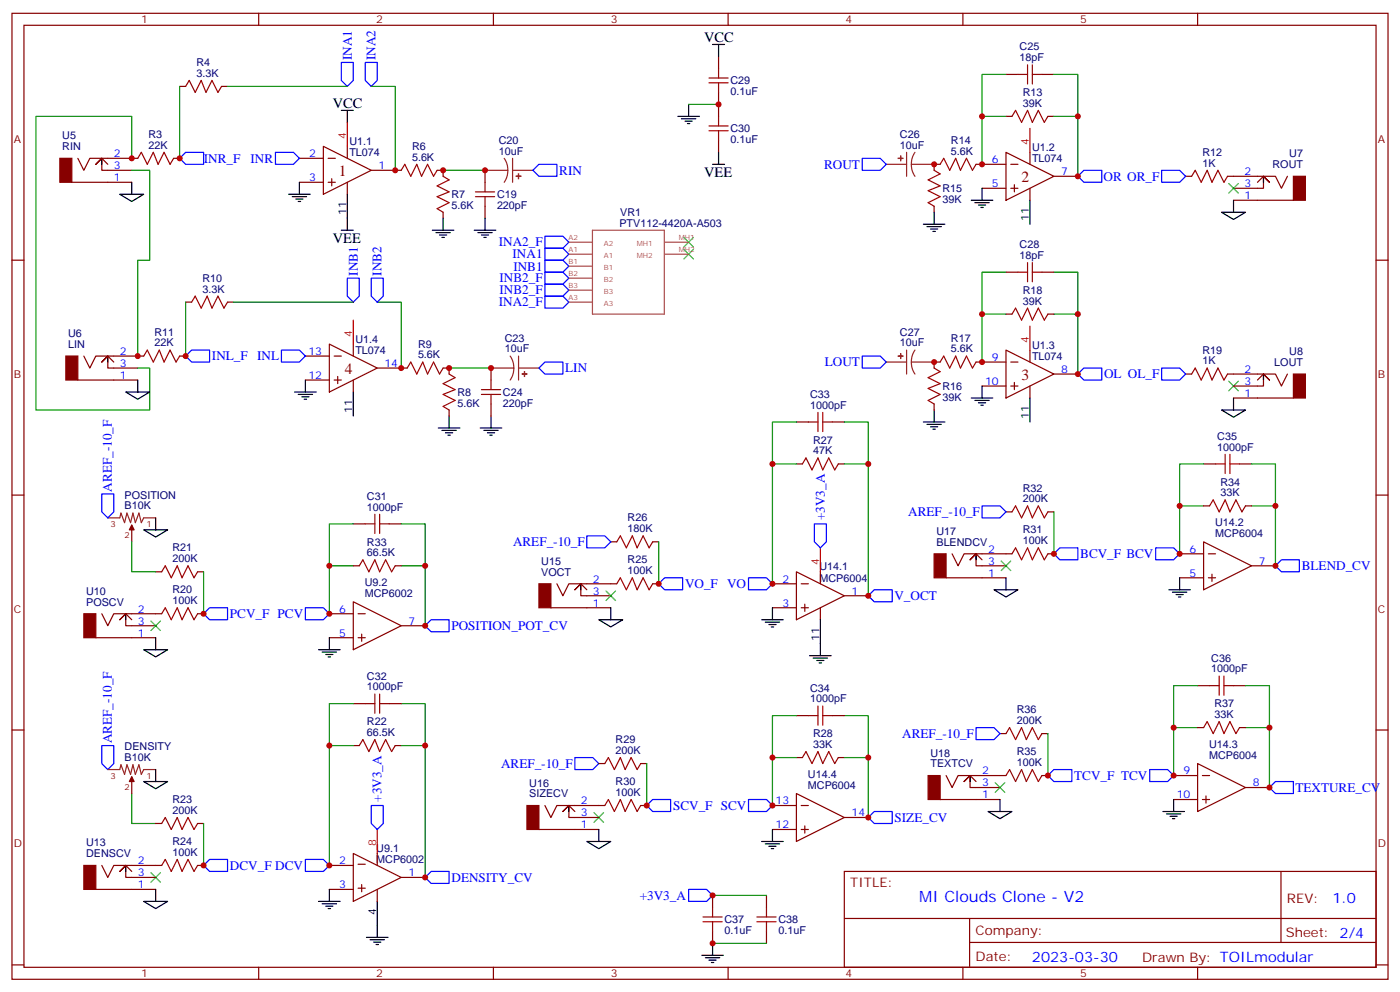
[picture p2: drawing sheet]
<svg xmlns="http://www.w3.org/2000/svg" width="412mm" height="292mm" viewBox="0 0 412 292" stroke-linecap="round" stroke-linejoin="round" font-family="sans-serif">
<g fill="none" stroke="#870000" stroke-width=".35">
<path d="M3.5 3.9h405.4v284.4h-405.4zM7.1 7.4h398.2v277.3h-398.2zM76.2 3.9v3.5M145.3 3.9v3.5M211.7 16.6v3.5M214.5 3.9v3.5M283.6 3.9v3.5M352.8 3.9v3.5M52.9 25.4h1.8M65.3 25.4h1.7M211.7 27.2v7.1M296.3 34.3h1.8"/>
<path d="M296.3 21.9h3.6M306.9 21.9h3.5M308.7 34.3h1.7M21.2 53.7h17.6M22.9 46.6l1.8 3.5 1.8-3.5h14.1M31.7 48.4l-1.7-1.8-1.8 1.8 1.8-1.8v3.5h8.8M51.2 46.6h1.7M88.2 46.6h7M88.2 53.7h7M95.2 43.1l14.2 7-14.2 7.1zM96.7 46.6h2.1M96.7 53.7h2.1"/>
<path d="M97.7 52.6v2.1M102.3 43.1v3.5M102.3 53.7v3.5M109.4 50.1h8.8M128.8 50.1h1.7v1.8M142.9 50.1v3.6M211.7 41.3v3.5M276.9 48.4h-1.7v1.7M287.5 48.4h8.8M289.3 55.4h7M296.3 44.8l14.1 7.1-14.1 7zM297.7 48.4h2.2"/>
<path d="M297.7 55.4h2.2M298.8 54.4v2.1M303.4 44.8v3.6M303.4 55.4v3.5M310.4 51.9h7.1M349.2 51.9h1.8M361.6 51.9h14.1l1.8 3.5 1.7-3.5M363.4 58.9h17.6M370.4 53.7l1.8-1.8 1.7 1.8-1.7-1.8v3.5h-8.8M3.5 76.6h3.6M130.5 62.5v1.7M142.9 60.7v3.5"/>
<path d="M275.2 60.7v1.8M405.3 76.6h3.6M54.7 88.9h1.7M67 88.9h1.8M296.3 80.1h3.6M296.3 92.5h1.8M306.9 80.1h3.5M308.7 92.5h1.7M22.9 111.9h17.7M24.7 104.8l1.8 3.5 1.7-3.5h14.1M33.5 106.6l-1.8-1.8-1.7 1.8 1.7-1.8v3.5h8.9M52.9 104.8h1.8"/>
<path d="M90 104.8h7M90 111.9h7M97 101.3l14.1 7-14.1 7.1zM98.4 104.8h2.1M98.4 111.9h2.1M99.5 110.8v2.1M104.1 101.3v3.5M104.1 111.9v3.5M111.1 108.3h8.8M130.5 108.3h1.8v1.8M144.6 108.3v3.6M144.6 118.9v3.5"/>
<path d="M275.2 118.9v1.8M276.9 106.6h-1.7v1.7M287.5 106.6h8.8M289.3 113.6h7M296.3 103l14.1 7.1-14.1 7.1zM297.7 106.6h2.2M297.7 113.6h2.2M298.8 112.6v2.1M303.4 103v3.6M303.4 113.6v3.6M310.4 110.1h7.1M349.2 110.1h1.8"/>
<path d="M361.6 110.1h14.1l1.8 3.5 1.7-3.5M363.4 117.2h17.6M370.4 111.9l1.8-1.8 1.7 1.8-1.7-1.8v3.5h-8.8M132.3 120.7v1.7M234.6 136.6h1.8M234.6 124.2h3.5M245.2 124.2h3.5M246.9 136.6h1.8M354.5 136.6h3.6M365.1 136.6h3.6M3.5 145.7h3.6M38.8 156v3.5"/>
<path d="M104.1 154.2h3.5M114.7 154.2h3.5M179.9 159.5h1.8M192.3 159.5h1.7M296.3 150.7h1.8M308.7 150.7h1.7M354.5 159.5l14.2 7-14.2 7.1zM354.5 148.9h1.8M366.9 148.9h1.8M405.3 145.7h3.6M45.9 168.3h1.7M58.2 168.3h1.8"/>
<path d="M104.1 177.1l14.1 7.1-14.1 7zM104.1 166.5h1.7M116.4 166.5h1.8M162.3 178.9h17.6M164 171.8l1.8 3.6 1.8-3.6h14.1M172.9 173.6l-1.8-1.8-1.8 1.8 1.8-1.8v3.6h8.8M192.3 171.8h1.7M227.5 171.8h7.1M227.5 178.9h7.1M234.6 168.3l14.1 7.1-14.1 7zM236 171.8h2.1M236 178.9h2.1"/>
<path d="M237.1 177.8v2.2M241.7 168.3v3.5M241.7 178.9v3.5M248.7 175.4h7.1M278.7 170.1h17.6M280.5 163l1.7 3.5 1.8-3.5h14.1M289.3 164.8l-1.8-1.8-1.7 1.8 1.7-1.8v3.5h8.8M308.7 163h1.7M347.5 163h7M347.5 170.1h7M356 163h2.1M356 170.1h2.1"/>
<path d="M357 169v2.1M368.7 166.5h7M28.2 187.7h17.7M30 180.7l1.7 3.5 1.8-3.5h14.1M38.8 182.4l-1.8-1.7-1.7 1.7 1.7-1.7v3.5h8.9M58.2 180.7h1.8M97 180.7h7.1M97 187.7h7.1M105.5 180.7h2.1M105.5 187.7h2.1M106.5 186.7v2.1M118.2 184.2h7"/>
<path d="M3.5 214.9h3.6M104.1 219.5h1.7M104.1 207.1h3.5M114.7 207.1h3.5M116.4 219.5h1.8M234.6 210.6h3.5M245.2 210.6h3.5M294.6 215.9h1.7M306.9 215.9h1.8M352.8 214.2h1.7M352.8 201.8h3.5M363.4 201.8h3.5"/>
<path d="M365.1 214.2h1.8M405.3 214.9h3.6M38.8 230v3.6M160.5 237.1l1.8 3.5 1.7-3.5h14.2M169.3 238.9l-1.7-1.8-1.8 1.8 1.8-1.8v3.5h8.8M176.4 224.8h1.8M188.7 237.1h1.8M188.7 224.8h1.8M227.5 237.1h7.1M234.6 233.6l14.1 7-14.1 7.1zM234.6 223h1.8M236 237.1h2.1"/>
<path d="M246.9 223h1.8M276.9 235.3h17.7M278.7 228.3l1.8 3.5 1.7-3.5h14.1M287.5 230l-1.7-1.7-1.8 1.7 1.8-1.7v3.5h8.8M306.9 228.3h1.8M345.7 228.3h7.1M345.7 235.3h7.1M352.8 224.8l14.1 7-14.1 7.1zM354.2 228.3h2.1M354.2 235.3h2.1M355.2 234.3v2.1M366.9 231.8h7"/>
<path d="M30 254.7l1.7 3.6 1.8-3.6h14.1M38.8 256.5l-1.8-1.8-1.7 1.8 1.7-1.8v3.6h8.9M45.9 242.4h1.7M58.2 254.7h1.8M58.2 242.4h1.8M97 254.7h7.1M104.1 251.2l14.1 7.1-14.1 7zM105.5 254.4h2.1M111.1 251.2v3.5M118.2 258.3h7M158.7 244.2h17.7M227.5 244.2h7.1"/>
<path d="M236 244.2h2.1M237.1 243.1v2.1M248.7 256.5h156.6v28.2h-156.6zM248.7 240.6h7.1M377.3 256.5v20.9M28.2 261.8h17.7M97 261.8h7.1M105.5 261.4h2.1M106.5 260.4v2.1M111.1 261.8v3.5M209.9 263.6v3.5M209.9 274.1v3.6"/>
<path d="M225.8 263.6v3.5M225.8 274.1v3.6M248.7 270.4h156.5M285.6 277.4h119.6M285.6 270.4v14.1M3.5 284h3.6M76.2 284.7v3.6M145.3 284.7v3.6M214.5 284.7v3.6M283.6 284.7v3.6M352.8 284.7v3.6M405.3 284h3.6"/>
</g>
<path d="M102.3 36v7.1M303.4 37.8v7M104.1 94.2v7.1M303.4 96v7M241.7 161.3v7M111.1 244.2v7" fill="none" stroke="#f00" stroke-width=".35"/>
<g fill="none" stroke="#000" stroke-width=".35">
<path d="M209.9 13.1h3.5M211.7 13.1v3.5M100.5 32.5h3.6M102.3 32.5v3.5M199.7 34.3h6.3M200.7 35h4.3M201.8 35.7h2.1M202.5 36.4h.7M202.8 30.7v3.6M30 46.6v1.8M35.3 57.2h7l-3.5 2.1zM38.8 53.7v3.5"/>
<path d="M85 57.2h6.4M86.1 57.9h4.2M87.1 58.6h2.2M87.8 59.3h.7M88.2 53.7v3.5M102.3 57.2v10.6M209.9 48.4h3.5M211.7 44.8v3.6M286.1 58.9h6.4M287.2 59.7h4.2M289.3 55.4v3.5M303.4 58.9v7.1"/>
<path d="M363.4 58.9v3.6M372.2 51.9v1.8M100.5 67.8h3.6M127.4 67.8h6.3M128.4 68.5h4.2M129.5 69.2h2.1M130.2 69.9h.7M130.5 64.2v3.6M139.7 67.8h6.3M140.8 68.5h4.2M141.8 69.2h2.1M142.5 69.9h.7"/>
<path d="M142.9 64.2v3.6M272 66h6.3M273 66.7h4.3M274.1 67.4h2.1M274.8 68.1h.7M275.2 62.5v3.5M288.2 60.4h2.1M288.9 61.1h.7M359.8 62.5h7.1l-3.5 2.1zM31.7 104.8v1.8M37 115.4h7.1l-3.5 2.1zM40.6 111.9v3.5"/>
<path d="M86.8 115.4h6.3M87.8 116.1h4.3M88.9 116.8h2.1M89.6 117.5h.7M90 111.9v3.5M104.1 115.4v7M286.1 117.2h6.4M287.2 117.9h4.2M288.2 118.6h2.1M288.9 119.3h.7M289.3 113.6v3.6M303.4 117.2v7"/>
<path d="M363.4 117.2v3.5M372.2 110.1v1.8M129.1 126h6.4M130.2 126.7h4.2M131.2 127.4h2.1M131.9 128.1h.7M132.3 122.4v3.6M141.5 126h6.3M142.5 126.7h4.3M143.6 127.4h2.1M144.3 128.1h.7M144.6 122.4v3.6"/>
<path d="M272 124.2h6.3M273 124.9h4.3M274.1 125.6h2.1M274.8 126.3h.7M275.2 120.7v3.5M359.8 120.7h7.1l-3.5 2.1zM42.3 156h7.1l-3.5 2.1zM45.9 152.4v3.6M171.1 171.8v1.8M179.9 178.9v3.5M227.5 178.9v3.5M287.5 163v1.8"/>
<path d="M292.8 173.6h7.1l-3.6 2.1zM296.3 170.1v3.5M344.3 173.6h6.4M345.4 174.3h4.2M346.4 175h2.1M347.1 175.7h.7M347.5 170.1v3.5M37 180.7v1.7M42.3 191.2h7.1l-3.5 2.2zM45.9 187.7v3.5M93.8 191.2h6.4M94.9 191.9h4.2"/>
<path d="M96 192.7h2.1M96.7 193.4h.7M97 187.7v3.5M176.4 182.4h7l-3.5 2.1zM224.4 182.4h6.3M225.4 183.1h4.3M226.5 183.8h2.1M227.2 184.5h.7M238.5 193h6.3M239.5 193.7h4.3M240.6 194.4h2.1M241.3 195.1h.7"/>
<path d="M241.7 182.4v10.6M42.3 230h7.1l-3.5 2.2zM45.9 226.5v3.5M167.6 237.1v1.8M285.8 228.3v1.7M291 238.9h7.1l-3.5 2.1zM294.6 235.3v3.6M342.5 238.9h6.4M343.6 239.6h4.2M345.7 235.3v3.6M37 254.7v1.8M172.9 247.7h7l-3.5 2.1z"/>
<path d="M176.4 244.2v3.5M224.4 247.7h6.3M225.4 248.4h4.3M226.5 249.1h2.1M227.2 249.8h.7M227.5 244.2v3.5M344.7 240.3h2.1M345.4 241h.7M42.3 265.3h7.1l-3.5 2.1zM45.9 261.8v3.5M93.8 265.3h6.4M94.9 266h4.2"/>
<path d="M96 266.7h2.1M96.7 267.4h.7M97 261.8v3.5M107.9 275.9h6.4M109 276.6h4.2M110.1 277.3h2.1M110.8 278h.7M111.1 265.3v10.6M209.9 277.7v3.5M206.7 281.2h6.4M207.8 281.9h4.2M208.8 282.6h2.2"/>
<path d="M209.5 283.3h.8"/>
</g>
<g fill="#870000" stroke="#870000" stroke-width=".35">
<path d="M17.6 46.6h3.6v7.1h-3.6z"/>
<path d="M19.4 104.8h3.5v7.1h-3.5z"/>
<path d="M381 51.9h3.5v7h-3.5z"/>
<path d="M381 110.1h3.5v7.1h-3.5z"/>
<path d="M24.7 180.7h3.5v7h-3.5z"/>
<path d="M38.8 154.6l.7 1.4h-1.4z"/>
<path d="M38.8 228.6l.7 1.4h-1.4z"/>
<path d="M24.7 254.7h3.5v7.1h-3.5z"/>
<path d="M158.7 171.8h3.6v7.1h-3.6z"/>
<path d="M155.2 237.1h3.5v7.1h-3.5z"/>
<path d="M275.2 163h3.5v7.1h-3.5z"/>
<path d="M273.4 228.3h3.5v7h-3.5z"/>
</g>
<g fill="none" stroke="#a10000" stroke-width=".35">
<path d="M302.7 19.1v5.6M304.1 19.1v5.6M54.7 25.4l1-1.7 1.8 3.5 1.8-3.5 1.4 3.5 1.7-3.5 1.8 3.5 1.1-1.8M208.8 24.4h5.7M208.8 23h5.7M208.8 38.5h5.7M208.8 37.1h5.7M211.7 20.1v2.9M211.7 24.4v2.8M211.7 34.3v2.8M211.7 38.5v2.8M298.1 34.3l1.1-1.8 1.7 3.5 1.8-3.5 1.4 3.5 1.8-3.5 1.7 3.5 1.1-1.7"/>
<path d="M299.9 21.9h2.8M304.1 21.9h2.8M40.6 46.6l1-1.8 1.8 3.6 1.8-3.6 1.4 3.6 1.7-3.6 1.8 3.6 1.1-1.8M118.2 50.1l1-1.7 1.8 3.5 1.8-3.5 1.4 3.5 1.7-3.5 1.8 3.5 1.1-1.8M130.5 51.9l1.8 1.1-3.5 1.7 3.5 1.8-3.5 1.4 3.5 1.8-3.5 1.7 1.7 1.1M140.1 56.5h5.6M140.1 57.9h5.6M142.9 53.7v2.8M142.9 57.9v2.8M275.2 50.1l1.7 1.1-3.5 1.8 3.5 1.7-3.5 1.4 3.5 1.8-3.5 1.8 1.8 1M276.9 48.4l1.1-1.8 1.8 3.5 1.7-3.5 1.4 3.5 1.8-3.5 1.8 3.5 1-1.7M351 51.9l1.1-1.8 1.7 3.6 1.8-3.6 1.4 3.6 1.8-3.6 1.7 3.6 1.1-1.8"/>
<path d="M302.7 77.3v5.6M304.1 77.3v5.6M56.4 88.9l1.1-1.7 1.8 3.5 1.7-3.5 1.4 3.5 1.8-3.5 1.8 3.5 1-1.8M298.1 92.5l1.1-1.8 1.7 3.5 1.8-3.5 1.4 3.5 1.8-3.5 1.7 3.5 1.1-1.7M299.9 80.1h2.8M304.1 80.1h2.8M42.3 104.8l1.1-1.8 1.8 3.6 1.7-3.6 1.4 3.6 1.8-3.6 1.8 3.6 1-1.8M119.9 108.3l1.1-1.7 1.8 3.5 1.7-3.5 1.4 3.5 1.8-3.5 1.8 3.5 1-1.8M132.3 110.1l1.8 1.1-3.6 1.7 3.6 1.8-3.6 1.4 3.6 1.8-3.6 1.7 1.8 1.1M141.8 114.7h5.7M141.8 116.1h5.7M144.6 111.9v2.8"/>
<path d="M144.6 116.1v2.8M275.2 108.3l1.7 1.1-3.5 1.8 3.5 1.7-3.5 1.4 3.5 1.8-3.5 1.8 1.8 1M276.9 106.6l1.1-1.8 1.8 3.5 1.7-3.5 1.4 3.5 1.8-3.5 1.8 3.5 1-1.7M351 110.1l1.1-1.8 1.7 3.6 1.8-3.6 1.4 3.6 1.8-3.6 1.7 3.6 1.1-1.8M236.4 136.6l1-1.8 1.8 3.5 1.7-3.5 1.5 3.5 1.7-3.5 1.8 3.5 1-1.7M238.1 124.2h2.8M240.9 121.4v5.6M242.4 124.2h2.8M242.4 121.4v5.6M358.1 136.6h2.8M360.9 133.7v5.7M362.3 136.6h2.8"/>
<path d="M362.3 133.7v5.7M107.6 154.2h2.8M110.4 151.4v5.6M111.8 154.2h2.9M111.8 151.4v5.6M181.7 159.5l1-1.8 1.8 3.6 1.8-3.6 1.4 3.6 1.7-3.6 1.8 3.6 1.1-1.8M298.1 150.7l1.1-1.8 1.7 3.5 1.8-3.5 1.4 3.5 1.8-3.5 1.7 3.5 1.1-1.7M356.3 148.9l1.1-1.8 1.7 3.6 1.8-3.6 1.4 3.6 1.8-3.6 1.7 3.6 1.1-1.8M47.6 168.3l1.1-1.8 1.7 3.6 1.8-3.6 1.4 3.6 1.8-3.6 1.7 3.6 1.1-1.8M105.8 166.5l1.1-1.7 1.8 3.5 1.7-3.5 1.4 3.5 1.8-3.5 1.8 3.5 1-1.8M181.7 171.8l1-1.7 1.8 3.5 1.8-3.5 1.4 3.5 1.7-3.5 1.8 3.5 1.1-1.8M298.1 163l1.1-1.7 1.7 3.5 1.8-3.5 1.4 3.5 1.8-3.5 1.7 3.5 1.1-1.8"/>
<path d="M47.6 180.7l1.1-1.8 1.7 3.5 1.8-3.5 1.4 3.5 1.8-3.5 1.7 3.5 1.1-1.7M359.1 199v5.6M360.5 199v5.6M105.8 219.5l1.1-1.8 1.8 3.5 1.7-3.5 1.4 3.5 1.8-3.5 1.8 3.5 1-1.7M107.6 207.1h2.8M110.4 204.3v5.6M111.8 204.3v5.6M111.8 207.1h2.9M238.1 210.6h2.8M240.9 207.8v5.7M242.4 207.8v5.7M242.4 210.6h2.8"/>
<path d="M296.3 215.9l1.1-1.7 1.8 3.5 1.7-3.5 1.4 3.5 1.8-3.5 1.8 3.5 1-1.8M354.5 214.2l1.1-1.8 1.8 3.5 1.7-3.5 1.4 3.5 1.8-3.5 1.8 3.5 1-1.7M356.3 201.8h2.8M360.5 201.8h2.9M178.2 224.8l1-1.8 1.8 3.5 1.7-3.5 1.4 3.5 1.8-3.5 1.8 3.5 1-1.7M178.2 237.1l1-1.8 1.8 3.6 1.7-3.6 1.4 3.6 1.8-3.6 1.8 3.6 1-1.8M236.4 223l1-1.8 1.8 3.6 1.7-3.6 1.5 3.6 1.7-3.6 1.8 3.6 1-1.8M296.3 228.3l1.1-1.8 1.8 3.5 1.7-3.5 1.4 3.5 1.8-3.5 1.8 3.5 1-1.7M47.6 242.4l1.1-1.8 1.7 3.6 1.8-3.6 1.4 3.6 1.8-3.6 1.7 3.6 1.1-1.8M47.6 254.7l1.1-1.7 1.7 3.5 1.8-3.5 1.4 3.5 1.8-3.5 1.7 3.5 1.1-1.8M207.1 271.3h5.6M207.1 269.9h5.6"/>
<path d="M209.9 267.1v2.8M209.9 271.3v2.8M223 271.3h5.6M223 269.9h5.6M225.8 267.1v2.8M225.8 271.3v2.8"/>
</g>
<g fill="none" stroke="#00f" stroke-width=".35">
<path d="M100.5 18.4h3.6v5.3l-1.8 1.7-1.8-1.7zM107.6 18.4h3.5v5.3l-1.7 1.7-1.8-1.7zM52.9 46.6l1.8-1.8h5.3v3.6h-5.3zM81.1 44.8h5.3l1.8 1.8-1.8 1.8h-5.3zM157 50.1l1.7-1.7h5.3v3.5h-5.3zM254 46.6h5.3l1.8 1.8-1.8 1.7h-5.3zM317.5 51.9l1.8-1.8h5.3v3.6h-5.3zM342.2 50.1h5.3l1.7 1.8-1.7 1.8h-5.3zM160.5 69.5h5.3l1.8 1.8-1.8 1.8h-5.3zM160.5 73.1h5.3l1.8 1.7-1.8 1.8h-5.3zM160.5 76.6h5.3l1.8 1.8-1.8 1.7h-5.3zM102.3 81.9h3.5v5.3l-1.7 1.7-1.8-1.7z"/>
<path d="M109.4 81.9h3.5v5.3l-1.8 1.7-1.7-1.7zM160.5 87.2h5.3l1.8 1.7-1.8 1.8h-5.3zM160.5 80.1h5.3l1.8 1.8-1.8 1.7h-5.3zM160.5 83.6h5.3l1.8 1.8-1.8 1.8h-5.3zM54.7 104.8l1.7-1.8h5.3v3.6h-5.3zM82.9 103h5.3l1.8 1.8-1.8 1.8h-5.3zM158.7 108.3l1.8-1.7h5.3v3.5h-5.3zM254 104.8h5.3l1.8 1.8-1.8 1.7h-5.3zM317.5 110.1l1.8-1.8h5.3v3.6h-5.3zM342.2 108.3h5.3l1.7 1.8-1.7 1.8h-5.3zM30 145.4h3.5v5.3l-1.8 1.7-1.7-1.7zM172.9 157.7h5.3l1.7 1.8-1.7 1.8h-5.3z"/>
<path d="M239.9 154.2h3.5v5.3l-1.7 1.8-1.8-1.8zM289.3 148.9h5.3l1.7 1.8-1.7 1.7h-5.3zM90 178.9h5.2l1.8 1.8-1.8 1.7h-5.2zM194 171.8l1.8-1.7h5.3v3.5h-5.3zM220.5 170.1h5.3l1.7 1.7-1.7 1.8h-5.3zM255.8 175.4l1.7-1.8h5.3v3.5h-5.3zM310.4 163l1.8-1.7h5.3v3.5h-5.3zM340.4 161.3h5.3l1.8 1.7-1.8 1.8h-5.3zM375.7 166.5l1.8-1.7h5.3v3.5h-5.3zM60 180.7l1.7-1.8h5.3v3.5h-5.3zM125.2 184.2l1.8-1.8h5.3v3.5h-5.3zM30 219.5h3.5v5.3l-1.8 1.7-1.7-1.7z"/>
<path d="M287.5 214.2h5.3l1.8 1.7-1.8 1.8h-5.3zM109.4 237.1h3.5v5.3l-1.8 1.8-1.7-1.8zM169.3 223h5.3l1.8 1.8-1.8 1.7h-5.3zM190.5 237.1l1.8-1.8h5.3v3.6h-5.3zM220.5 235.3h5.3l1.7 1.8-1.7 1.8h-5.3zM308.7 228.3l1.7-1.8h5.3v3.5h-5.3zM338.7 226.5h5.3l1.7 1.8-1.7 1.7h-5.3zM373.9 231.8l1.8-1.8h5.3v3.6h-5.3zM60 254.7l1.7-1.7h5.3v3.5h-5.3zM90 253h5.2l1.8 1.7-1.8 1.8h-5.2zM125.2 258.3l1.8-1.8h5.3v3.5h-5.3zM255.8 240.6l1.7-1.7h5.3v3.5h-5.3z"/>
<path d="M202.8 261.8h5.3l1.8 1.8-1.8 1.7h-5.3z"/>
</g>
<g fill="none" stroke="#3c3" stroke-width=".35">
<path d="M361.9 54l2.9 2.8M364.8 54l-2.9 2.8M201.4 69.9l2.9 2.8M201.4 73.4l2.9 2.8M204.3 69.9l-2.9 2.8M204.3 73.4l-2.9 2.8M361.9 112.2l2.9 2.8M364.8 112.2l-2.9 2.8M178.5 174l2.8 2.8M181.3 174l-2.8 2.8M294.9 165.1l2.8 2.9M297.7 165.1l-2.8 2.9"/>
<path d="M44.4 182.8l2.9 2.8M47.3 182.8l-2.9 2.8M175 239.2l2.8 2.8M177.8 239.2l-2.8 2.8M293.2 230.4l2.8 2.8M296 230.4l-2.8 2.8M44.4 256.9l2.9 2.8M47.3 256.9l-2.9 2.8"/>
</g>
<g fill="none" stroke="#008700" stroke-width=".35">
<path d="M52.9 25.4v21.2M67 25.4h35.3M109.4 25.4h7v24.7M202.8 30.7h8.9M289.3 34.3h7M296.3 21.9h-7v26.5M310.4 21.9h7.1v30M310.4 34.3h7.1M38.8 50.1h5.3v26.5h-3.5v28.2M38.8 46.6v-12.3h-28.2v86.4h33.5v-12.4h-3.5M130.5 50.1h12.4M54.7 88.9v15.9"/>
<path d="M68.8 88.9h35.3M111.1 88.9h7.1v19.4M289.3 92.5h7M296.3 80.1h-7v26.5M310.4 80.1h7.1v30M310.4 92.5h7.1M132.3 108.3h12.3M227.5 136.6h7.1M234.6 124.2h-7.1v47.6M248.7 124.2h7.1v51.2M248.7 136.6h7.1M354.5 136.6h-7v26.4"/>
<path d="M368.7 136.6h7v29.9M38.8 159.5v8.8h7.1M104.1 154.2h-7.1v26.5M118.2 154.2h7v30M194 159.5v12.3M310.4 150.7v12.3M347.5 148.9h7M368.7 148.9h7M60 168.3v12.4M97 166.5h7.1M118.2 166.5h7M97 219.5h7.1"/>
<path d="M104.1 207.1h-7.1v47.6M118.2 207.1h7v51.2M118.2 219.5h7M234.6 210.6h-7.1v26.5M248.7 210.6h7.1v30M308.7 215.9v12.4M345.7 214.2h7.1M352.8 201.8h-7.1v26.5M366.9 201.8h7v30M366.9 214.2h7M38.8 233.6v8.8h7.1M190.5 224.8v12.3"/>
<path d="M227.5 223h7.1M248.7 223h7.1M60 242.4v12.3M209.9 277.7h15.9M209.9 263.6h15.9"/>
</g>
<g fill="none" stroke="#8c2424" stroke-width=".35">
<path d="M142.9 50.1h6.7M148.5 46.6l.8 1.7 .3 1.8M149.6 50.1l-.3 1.9-.8 1.7M151 50.1h6M151 46.6v7.1M261.1 48.4h6M267.1 44.8v7.1M268.5 48.4l.2 1.8 .8 1.7M268.5 48.4h6.7M269.5 44.8l-.8 1.7-.2 1.9M144.6 108.3h6.7M150.3 104.8l.8 1.7 .2 1.8"/>
<path d="M151.3 108.3l-.2 1.9-.8 1.7M152.8 108.3h5.9M152.8 104.8v7.1M261.1 106.6h6M267.1 103v7.1M268.5 106.6l.2 1.8 .8 1.7M268.5 106.6h6.7M269.5 103l-.8 1.7-.2 1.9M31.7 152.4h3.6l.3-1.4 1.1 2.8 .7-2.8 1.1 2.8 .7-2.8 .7 2.8 1-2.8 .7 2.8 .7-1.4h3.6M38.8 154.6v1.4M31.7 226.5h3.6l.3-1.4 1.1 2.8 .7-2.8 1.1 2.8 .7-2.8 .7 2.8 1-2.8 .7 2.8 .7-1.4h3.6M38.8 228.6v1.4"/>
</g>
<g fill="#8c2424" stroke="#8c2424" stroke-width=".35">
<path d="M152.7 51.2l.1 1.4z"/>
<path d="M152 51.9h1.5z"/>
<path d="M154.5 109.4v1.4z"/>
<path d="M153.8 110.1h1.4z"/>
<path d="M265.3 45.9v1.4z"/>
<path d="M264.6 46.6h1.4z"/>
<path d="M265.3 104.1v1.4z"/>
<path d="M264.6 104.8h1.4z"/>
</g>
<path d="M167.6 74.8h6.9M167.6 71.3h6.9M167.6 78.4h6.9M174.5 67.8h21.2v24.7h-21.2zM195.9 74.8h6.9M195.9 71.3h6.9M167.6 88.9h6.9M167.6 81.9h6.9M167.6 85.4h6.9" fill="none" stroke="#a64a4a" stroke-width=".35"/>
<g fill="#c00">
<circle cx="116.4" cy="50.1" r=".88"/>
<circle cx="130.5" cy="50.1" r=".88"/>
<circle cx="142.9" cy="50.1" r=".88"/>
<circle cx="144.6" cy="108.3" r=".88"/>
<circle cx="132.3" cy="108.3" r=".88"/>
<circle cx="118.2" cy="108.3" r=".88"/>
<circle cx="40.6" cy="104.8" r=".88"/>
<circle cx="38.8" cy="46.6" r=".88"/>
<circle cx="289.3" cy="34.3" r=".88"/>
<circle cx="289.3" cy="48.4" r=".88"/>
<circle cx="275.2" cy="48.4" r=".88"/>
<circle cx="275.2" cy="106.6" r=".88"/>
<circle cx="289.3" cy="92.5" r=".88"/>
<circle cx="289.3" cy="106.6" r=".88"/>
<circle cx="211.7" cy="30.7" r=".88"/>
<circle cx="125.2" cy="166.5" r=".88"/>
<circle cx="125.2" cy="184.2" r=".88"/>
<circle cx="125.2" cy="258.3" r=".88"/>
<circle cx="125.2" cy="219.5" r=".88"/>
<circle cx="255.8" cy="136.6" r=".88"/>
<circle cx="255.8" cy="175.4" r=".88"/>
<circle cx="255.8" cy="240.6" r=".88"/>
<circle cx="255.8" cy="223" r=".88"/>
<circle cx="375.7" cy="148.9" r=".88"/>
<circle cx="375.7" cy="166.5" r=".88"/>
<circle cx="373.9" cy="214.2" r=".88"/>
<circle cx="373.9" cy="231.8" r=".88"/>
<circle cx="209.9" cy="277.7" r=".88"/>
<circle cx="209.9" cy="263.6" r=".88"/>
<circle cx="52.9" cy="46.6" r=".88"/>
<circle cx="54.7" cy="104.8" r=".88"/>
<circle cx="317.5" cy="92.5" r=".88"/>
<circle cx="317.5" cy="34.3" r=".88"/>
<circle cx="317.5" cy="51.9" r=".88"/>
<circle cx="317.5" cy="110.1" r=".88"/>
<circle cx="97" cy="166.5" r=".88"/>
<circle cx="97" cy="219.5" r=".88"/>
<circle cx="60" cy="180.7" r=".88"/>
<circle cx="97" cy="180.7" r=".88"/>
<circle cx="60" cy="254.7" r=".88"/>
<circle cx="97" cy="254.7" r=".88"/>
<circle cx="227.5" cy="136.6" r=".88"/>
<circle cx="227.5" cy="223" r=".88"/>
<circle cx="194" cy="171.8" r=".88"/>
<circle cx="227.5" cy="171.8" r=".88"/>
<circle cx="190.5" cy="237.1" r=".88"/>
<circle cx="227.5" cy="237.1" r=".88"/>
<circle cx="347.5" cy="148.9" r=".88"/>
<circle cx="345.7" cy="214.2" r=".88"/>
<circle cx="310.4" cy="163" r=".88"/>
<circle cx="347.5" cy="163" r=".88"/>
<circle cx="345.7" cy="228.3" r=".88"/>
<circle cx="308.7" cy="228.3" r=".88"/>
</g>
<g font-size="4.6" fill="#800">
<text x="99.8" y="51.9">1</text>
<text x="300.9" y="53.7">2</text>
<text x="101.6" y="110.1">4</text>
<text x="300.9" y="111.9">3</text>
</g>
<text font-size="4.6" fill="#00f" x="270.8" y="265.5">MI Clouds Clone - V2</text>
<g font-size="4.2">
<text x="207.4" y="12.4">VCC</text>
<text x="98.1" y="31.8">VCC</text>
<text x="207.4" y="52.2">VEE</text>
<text x="98.1" y="71.6">VEE</text>
</g>
<g font-size="4.2" fill="#00f">
<text x="392.5" y="265.8">1.0</text>
<text x="304" y="283.1">2023-03-30</text>
</g>
<g font-size="3.9" fill="#00f">
<text x="103.6" y="17.7" transform="rotate(-90 103.6 17.7)">INA1</text>
<text x="110.7" y="17.7" transform="rotate(-90 110.7 17.7)">INA2</text>
<text x="60" y="47.9">INR_F</text>
<text x="73.8" y="47.8">INR</text>
<text x="164.7" y="51.4">RIN</text>
<text x="242.8" y="49.6">ROUT</text>
<text x="325.1" y="53.2">OR OR_F</text>
<text x="146.9" y="72.6">INA2_F</text>
<text x="151" y="76.1">INA1</text>
<text x="105.4" y="81.2" transform="rotate(-90 105.4 81.2)">INB1</text>
<text x="112.4" y="81.2" transform="rotate(-90 112.4 81.2)">INB2</text>
<text x="147.2" y="83.1">INB2_F</text>
<text x="151.2" y="79.6">INB1</text>
<text x="147.2" y="86.6">INB2_F</text>
<text x="146.9" y="90.2">INA2_F</text>
<text x="62.4" y="106.1">INL_F</text>
<text x="75.8" y="106">INL</text>
<text x="243" y="107.8">LOUT</text>
<text x="166.5" y="109.6">LIN</text>
<text x="325.2" y="111.4">OL OL_F</text>
<text x="33" y="144.7" transform="rotate(-90 33 144.7)">AREF_-10_F</text>
<text x="242.9" y="153.1" transform="rotate(-90 242.9 153.1)">+3V3_A</text>
<text x="267.5" y="151.9">AREF_-10_F</text>
<text x="151.1" y="160.8">AREF_-10_F</text>
<text x="318.2" y="164.3">BCV_F BCV</text>
<text x="383.5" y="167.8">BLEND_CV</text>
<text x="201.8" y="173.2">VO_F VO</text>
<text x="263.5" y="176.7">V_OCT</text>
<text x="67.7" y="182">PCV_F PCV</text>
<text x="133" y="185.5">POSITION_POT_CV</text>
<text x="33" y="218.8" transform="rotate(-90 33 218.8)">AREF_-10_F</text>
<text x="265.8" y="217.2">AREF_-10_F</text>
<text x="147.6" y="226">AREF_-10_F</text>
<text x="316.4" y="229.5">TCV_F TCV</text>
<text x="381.6" y="233.2">TEXTURE_CV</text>
<text x="112.4" y="236" transform="rotate(-90 112.4 236)">+3V3_A</text>
<text x="198.3" y="238.4">SCV_F SCV</text>
<text x="263.5" y="241.9">SIZE_CV</text>
<text x="67.7" y="256.1">DCV_F DCV</text>
<text x="133" y="259.5">DENSITY_CV</text>
<text x="188.5" y="264.9">+3V3_A</text>
</g>
<g font-size="3.9" fill="#800">
<text x="250.5" y="261.1">TITLE:</text>
<text x="379.1" y="265.8">REV:</text>
<text x="287.4" y="275.3">Company:</text>
<text x="378.7" y="275.9">Sheet: 2/4</text>
<text x="287.4" y="283">Date:</text>
<text x="336.4" y="283.1">Drawn By: TOILmodular</text>
</g>
<g font-size="3.2" fill="#800">
<text x="41.6" y="6.9">1</text>
<text x="110.8" y="6.9">2</text>
<text x="179.9" y="6.9">3</text>
<text x="249.1" y="6.9">4</text>
<text x="318.2" y="6.9">5</text>
<text x="4.1" y="42">A</text>
<text x="405.9" y="42">A</text>
<text x="4.1" y="111.2">B</text>
<text x="405.9" y="111.2">B</text>
<text x="4.1" y="180.3">C</text>
<text x="405.9" y="180.3">C</text>
<text x="4.1" y="249.4">D</text>
<text x="405.9" y="249.4">D</text>
<text x="41.6" y="287.7">1</text>
<text x="110.8" y="287.7">2</text>
<text x="179.9" y="287.7">3</text>
<text x="249.1" y="287.7">4</text>
<text x="318.2" y="287.7">5</text>
</g>
<g font-size="3.2" fill="#000080">
<text x="300.3" y="14.9">C25</text>
<text x="57.9" y="22.6">3.3K</text>
<text x="57.9" y="19.4">R4</text>
<text x="300.3" y="18">18pF</text>
<text x="215.2" y="28">0.1uF</text>
<text x="215.2" y="24.8">C29</text>
<text x="301.3" y="28.3">R13</text>
<text x="301.3" y="31.4">39K</text>
<text x="18.3" y="41">U5</text>
<text x="43.8" y="40.6">R3</text>
<text x="215.2" y="39">C30</text>
<text x="265.1" y="40.6">C26</text>
<text x="18.3" y="44.2">RIN</text>
<text x="43.8" y="43.8">22K</text>
<text x="102.9" y="46">TL074</text>
<text x="102.9" y="42.7">U1.1</text>
<text x="121.4" y="47.3">5.6K</text>
<text x="121.4" y="44.1">R6</text>
<text x="146.9" y="45.5">10uF</text>
<text x="146.9" y="42.4">C20</text>
<text x="215.2" y="42.1">0.1uF</text>
<text x="265.1" y="43.8">10uF</text>
<text x="280.1" y="45.5">5.6K</text>
<text x="280.1" y="42.4">R14</text>
<text x="304" y="47.8">TL074</text>
<text x="304" y="44.4">U1.2</text>
<text x="354.2" y="45.9">R12</text>
<text x="379.8" y="46.3">U7</text>
<text x="354.2" y="49.1">1K</text>
<text x="374.8" y="49.5">ROUT</text>
<text x="133" y="58.3">R7</text>
<text x="146.4" y="58.3">C19</text>
<text x="277.6" y="59.7">39K</text>
<text x="277.6" y="56.6">R15</text>
<text x="133" y="61.5">5.6K</text>
<text x="146.4" y="61.5">220pF</text>
<text x="182.7" y="63.5">VR1</text>
<text x="182.5" y="66.7">PTV112-4420A-A503</text>
<text x="300.3" y="76.2">18pF</text>
<text x="300.3" y="73.1">C28</text>
<text x="59.6" y="82.9">R10</text>
<text x="59.6" y="86.1">3.3K</text>
<text x="301.3" y="89.6">39K</text>
<text x="301.3" y="86.5">R18</text>
<text x="20.1" y="99.2">U6</text>
<text x="45.5" y="102">22K</text>
<text x="45.5" y="98.8">R11</text>
<text x="104.7" y="100.9">U1.4</text>
<text x="148.7" y="100.6">C23</text>
<text x="265.1" y="102">10uF</text>
<text x="265.1" y="98.8">C27</text>
<text x="280.1" y="100.6">R17</text>
<text x="20.1" y="102.4">LIN</text>
<text x="104.7" y="104.2">TL074</text>
<text x="123.1" y="105.5">5.6K</text>
<text x="123.1" y="102.3">R9</text>
<text x="148.7" y="103.8">10uF</text>
<text x="280.1" y="103.8">5.6K</text>
<text x="304" y="106">TL074</text>
<text x="304" y="102.6">U1.3</text>
<text x="354.2" y="107.3">1K</text>
<text x="354.2" y="104.1">R19</text>
<text x="375.4" y="107.7">LOUT</text>
<text x="379.8" y="104.5">U8</text>
<text x="134.8" y="119.7">5.6K</text>
<text x="134.8" y="116.5">R8</text>
<text x="148.2" y="119.7">220pF</text>
<text x="148.2" y="116.5">C24</text>
<text x="238.6" y="117.2">C33</text>
<text x="277.6" y="117.9">39K</text>
<text x="277.6" y="114.8">R16</text>
<text x="238.6" y="120.3">1000pF</text>
<text x="239.5" y="130.6">R27</text>
<text x="358.6" y="129.5">C35</text>
<text x="239.5" y="133.7">47K</text>
<text x="358.6" y="132.7">1000pF</text>
<text x="359.5" y="142.9">R34</text>
<text x="36.7" y="150">B10K</text>
<text x="36.7" y="146.8">POSITION</text>
<text x="108.1" y="147.1">C31</text>
<text x="301.3" y="147.8">200K</text>
<text x="301.3" y="144.7">R32</text>
<text x="359.5" y="146.1">33K</text>
<text x="108.1" y="150.3">1000pF</text>
<text x="184.9" y="153.5">R26</text>
<text x="357.9" y="154.8">U14.2</text>
<text x="108.1" y="160.6">R33</text>
<text x="184.9" y="156.7">180K</text>
<text x="275.9" y="160.6">BLENDCV</text>
<text x="275.9" y="157.4">U17</text>
<text x="301.3" y="160.2">100K</text>
<text x="301.3" y="157">R31</text>
<text x="357.9" y="158.1">MCP6004</text>
<text x="50.8" y="165.5">200K</text>
<text x="50.8" y="162.3">R21</text>
<text x="108.1" y="163.7">66.5K</text>
<text x="159.4" y="166.3">U15</text>
<text x="184.9" y="165.8">R25</text>
<text x="241.4" y="167.9">U14.1</text>
<text x="107.5" y="172.4">U9.2</text>
<text x="159.4" y="169.4">VOCT</text>
<text x="184.9" y="169">100K</text>
<text x="241.4" y="171.2">MCP6004</text>
<text x="25.4" y="178.2">POSCV</text>
<text x="25.4" y="175.1">U10</text>
<text x="50.8" y="177.8">100K</text>
<text x="50.8" y="174.7">R20</text>
<text x="107.5" y="175.8">MCP6002</text>
<text x="356.8" y="197.9">1000pF</text>
<text x="356.8" y="194.8">C36</text>
<text x="108.1" y="203.2">1000pF</text>
<text x="108.1" y="200.1">C32</text>
<text x="238.6" y="203.6">C34</text>
<text x="238.6" y="206.8">1000pF</text>
<text x="299.5" y="209.9">R36</text>
<text x="357.7" y="208.2">R37</text>
<text x="108.1" y="213.5">R22</text>
<text x="299.5" y="213.1">200K</text>
<text x="357.7" y="211.3">33K</text>
<text x="36.7" y="220.9">DENSITY</text>
<text x="108.1" y="216.6">66.5K</text>
<text x="181.3" y="221.9">200K</text>
<text x="181.3" y="218.8">R29</text>
<text x="239.5" y="220.2">33K</text>
<text x="239.5" y="217">R28</text>
<text x="356.2" y="220">U14.3</text>
<text x="36.7" y="224">B10K</text>
<text x="274.1" y="225.9">TEXTCV</text>
<text x="274.1" y="222.7">U18</text>
<text x="299.5" y="225.5">100K</text>
<text x="299.5" y="222.3">R35</text>
<text x="356.2" y="223.4">MCP6004</text>
<text x="155.9" y="231.5">U16</text>
<text x="181.3" y="231.1">R30</text>
<text x="238" y="232.2">MCP6004</text>
<text x="238" y="228.9">U14.4</text>
<text x="50.8" y="239.6">200K</text>
<text x="50.8" y="236.4">R23</text>
<text x="155.9" y="234.7">SIZECV</text>
<text x="181.3" y="234.3">100K</text>
<text x="25.4" y="249.2">U13</text>
<text x="50.8" y="251.9">100K</text>
<text x="50.8" y="248.7">R24</text>
<text x="110.8" y="250.8">U9.1</text>
<text x="25.4" y="252.3">DENSCV</text>
<text x="110.8" y="254.2">MCP6002</text>
<text x="213.4" y="274.9">0.1uF</text>
<text x="213.4" y="271.8">C37</text>
<text x="229.3" y="274.9">0.1uF</text>
<text x="229.3" y="271.8">C38</text>
</g>
<g font-size="3.2" fill="#f00">
<text x="102" y="41" transform="rotate(-90 102 41)">4</text>
<text x="303" y="42.7" transform="rotate(-90 303 42.7)">4</text>
<text x="103.7" y="99.2" transform="rotate(-90 103.7 99.2)">4</text>
<text x="303" y="100.9" transform="rotate(-90 303 100.9)">4</text>
<text x="241.3" y="166.2" transform="rotate(-90 241.3 166.2)">4</text>
<text x="110.8" y="249.1" transform="rotate(-90 110.8 249.1)">8</text>
</g>
<g font-size="3.2" fill="#00f">
<text x="33.5" y="46.2">2</text>
<text x="91.1" y="46.2">2</text>
<text x="33.5" y="53.3">1</text>
<text x="33.5" y="49.8">3</text>
<text x="91.1" y="53.3">3</text>
<text x="111.5" y="49.8">1</text>
<text x="292.2" y="48">6</text>
<text x="312.6" y="51.5">7</text>
<text x="366.6" y="51.5">2</text>
<text x="292.2" y="55.1">5</text>
<text x="366.6" y="58.6">1</text>
<text x="366.6" y="55.1">3</text>
<text x="35.3" y="104.5">2</text>
<text x="35.3" y="108">3</text>
<text x="90.9" y="104.5">13</text>
<text x="113.2" y="108">14</text>
<text x="292.2" y="106.2">9</text>
<text x="35.3" y="111.5">1</text>
<text x="90.9" y="111.5">12</text>
<text x="290.2" y="113.3">10</text>
<text x="312.6" y="109.7">8</text>
<text x="366.6" y="109.7">2</text>
<text x="366.6" y="113.3">3</text>
<text x="366.6" y="116.8">1</text>
<text x="291" y="162.7">2</text>
<text x="291" y="166.2">3</text>
<text x="350.4" y="162.7">6</text>
<text x="370.8" y="166.2">7</text>
<text x="174.6" y="171.5">2</text>
<text x="230.5" y="171.5">2</text>
<text x="291" y="169.7">1</text>
<text x="350.4" y="169.7">5</text>
<text x="174.6" y="178.5">1</text>
<text x="174.6" y="175">3</text>
<text x="230.5" y="178.5">3</text>
<text x="250.8" y="175">1</text>
<text x="40.6" y="180.3">2</text>
<text x="40.6" y="183.8">3</text>
<text x="99.9" y="180.3">6</text>
<text x="120.3" y="183.8">7</text>
<text x="40.6" y="187.4">1</text>
<text x="99.9" y="187.4">5</text>
<text x="289.3" y="227.9">2</text>
<text x="348.6" y="227.9">9</text>
<text x="289.3" y="231.5">3</text>
<text x="369" y="231.5">8</text>
<text x="171.1" y="236.7">2</text>
<text x="228.4" y="236.7">13</text>
<text x="289.3" y="235">1</text>
<text x="346.6" y="235">10</text>
<text x="171.1" y="243.8">1</text>
<text x="171.1" y="240.3">3</text>
<text x="228.4" y="243.8">12</text>
<text x="250.8" y="240.3">14</text>
<text x="40.6" y="254.4">2</text>
<text x="40.6" y="257.9">3</text>
<text x="99.9" y="254.4">2</text>
<text x="120.3" y="257.9">1</text>
<text x="40.6" y="261.4">1</text>
<text x="99.9" y="261.4">3</text>
</g>
<g font-size="3.2">
<text x="102" y="63.3" transform="rotate(-90 102 63.3)">11</text>
<text x="303" y="65.1" transform="rotate(-90 303 65.1)">11</text>
<text x="103.7" y="121.5" transform="rotate(-90 103.7 121.5)">11</text>
<text x="303" y="123.3" transform="rotate(-90 303 123.3)">11</text>
<text x="241.3" y="188.6" transform="rotate(-90 241.3 188.6)">11</text>
<text x="110.8" y="269.5" transform="rotate(-90 110.8 269.5)">4</text>
</g>
<g font-size="2.5" fill="#800">
<text x="32.6" y="155.1">3</text>
<text x="43.2" y="155.1">1</text>
<text x="36.6" y="158.5">2</text>
<text x="32.6" y="229.2">3</text>
<text x="36.6" y="232.6">2</text>
<text x="43.2" y="229.2">1</text>
</g>
<g font-size="2.1" fill="#a54b4b">
<text x="167.4" y="70.6">A2</text>
<text x="200" y="70.6">MH1</text>
<text x="167.4" y="77.7">B1</text>
<text x="167.4" y="74.1">A1</text>
<text x="177.9" y="75.9">A1</text>
<text x="177.9" y="72.3">A2</text>
<text x="187.6" y="72.3">MH1</text>
<text x="187.6" y="75.9">MH2</text>
<text x="200" y="74.1">MH2</text>
<text x="167.4" y="81.2">B2</text>
<text x="177.9" y="79.4">B1</text>
<text x="177.9" y="82.9">B2</text>
<text x="167.4" y="84.7">B3</text>
<text x="167.4" y="88.2">A3</text>
<text x="177.9" y="90">A3</text>
<text x="177.9" y="86.4">B3</text>
</g>
</svg>
